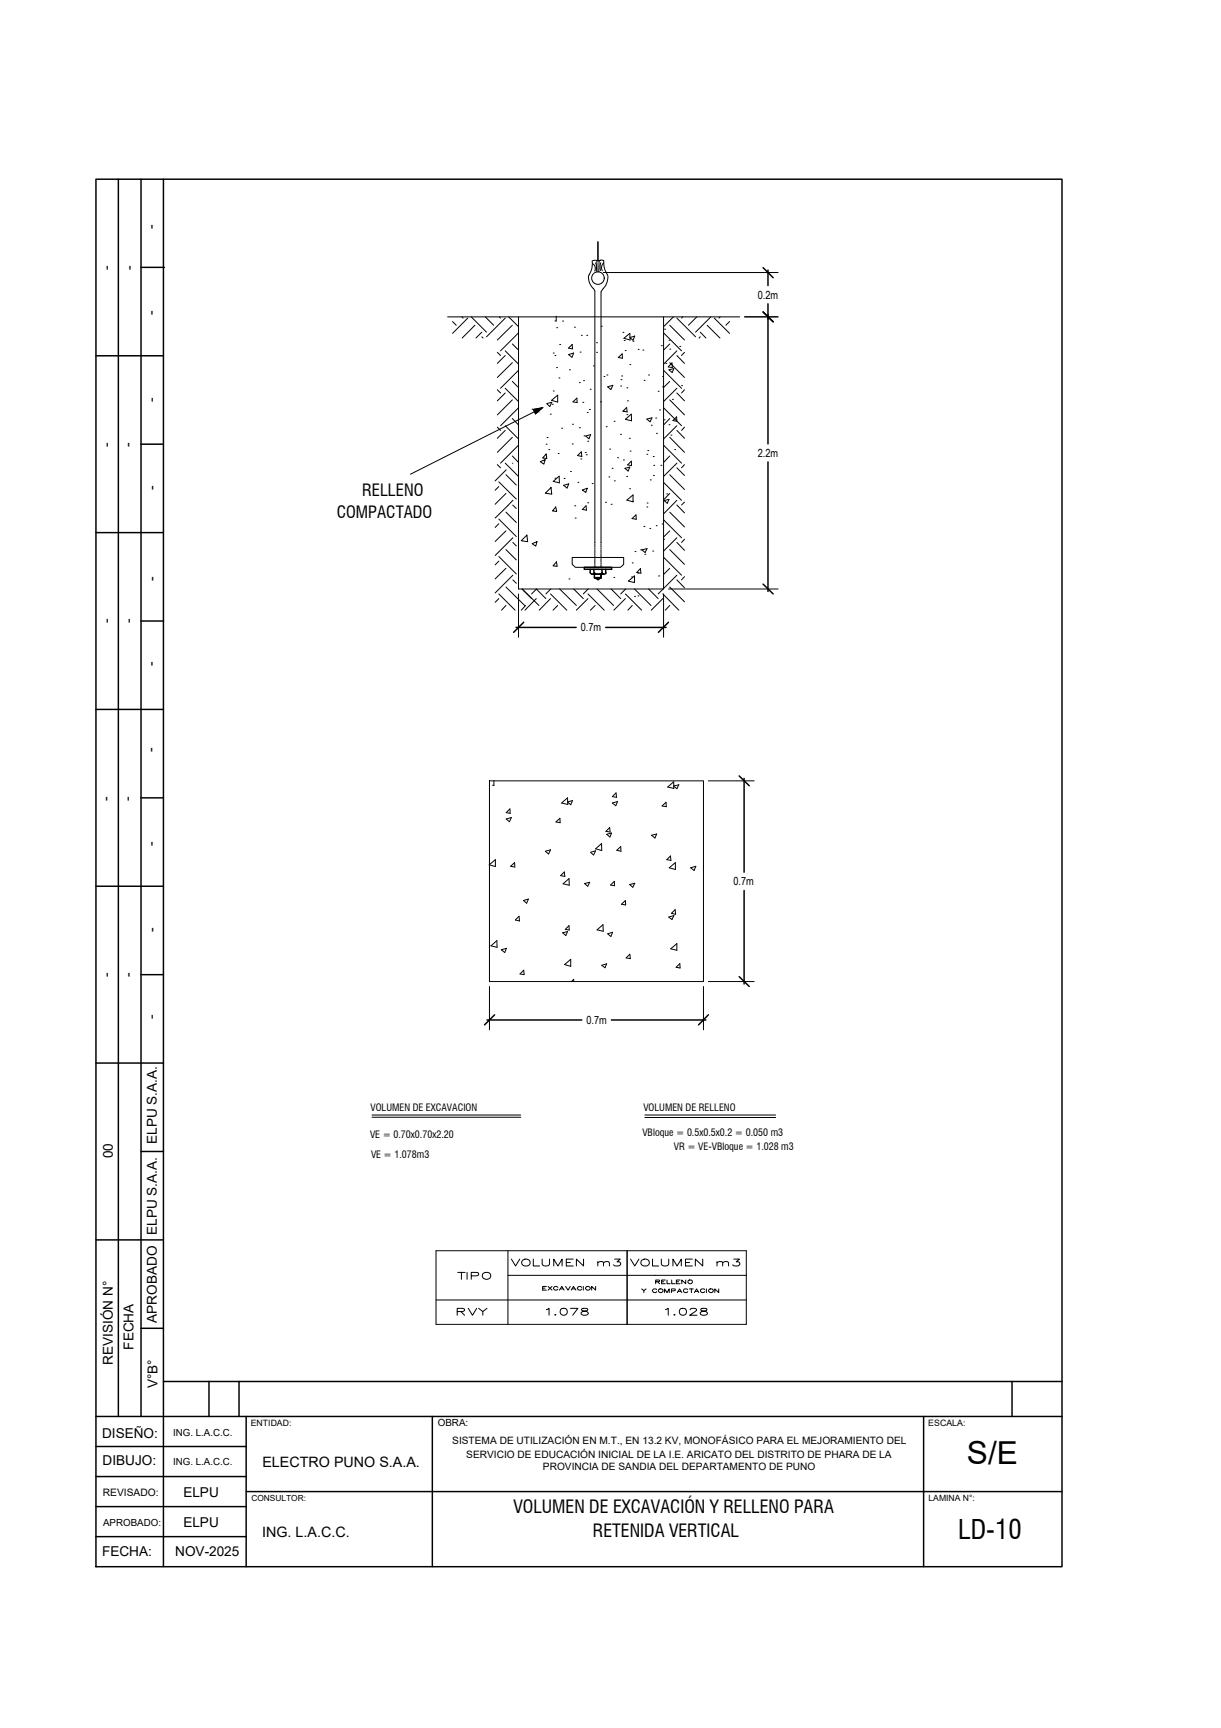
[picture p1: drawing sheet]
<svg xmlns="http://www.w3.org/2000/svg" width="210mm" height="297mm" viewBox="0 0 210 297" stroke-linecap="round" stroke-linejoin="round" font-family="sans-serif">
<!-- layer: 0 -->
<g fill="none" stroke="#000" stroke-width=".17">
<path d="M76.9 54.5h50.3M77.8 55.3l.6 .6M79.4 54.5l.2 .2M80.4 54.7l-2.6 2.6M81 54.5l2.6 2.6M81.6 55.9l-2.2 2.2M82.8 57.9l.2 .2M82.8 57.1l-1 1M83.4 54.5l1.5 1.4M85.8 54.5l.2 .2M86.9 54.7l-3.3 3.2M87.4 54.5l1.7 1.7"/>
<path d="M88.1 55.9l-2.6 2.5M88.1 59.1l1 1.1M89.1 54.5v46.7h25v-46.7M89.1 57.2l-3.1 3.1M95.6 54.3v.9l-.2-.1M95.7 56.3h.1M96.2 59.2h.1M96.7 55.2h.1M97.7 59.8l.7-.6v.8zM98.7 56.2h.1M99.9 57.6h.1M100.9 57.6h.1"/>
<path d="M102.3 50.1v43.3M102.6 58.9h.1M102.8 41.6v3.3M103.3 50.1v43.3M103.4 56.1h.1M103.7 49.6a2.3 2.3 0 0 0 .7-2.4 3.7 3.7 0 0 1-.6-2.4l-.4-.1-1.5 .1a5.2 5.2 0 0 1-.7 2.5v.3a2.73 2.73 0 0 0 .8 2M107.1 57.1h.1M107.3 58.2l1-.9v1.1zM107.3 58.5h.1M108.3 58l.8-.2-.3 .7zM108.8 58.7h.1M113.7 59.4h.1"/>
<path d="M114.1 57.2l3.1 3.1M114.2 56.6h.1M115 58.5h.1M115.1 59.1l-1 1.1M115.1 55.9l2.6 2.5M115.8 54.5l-1.7 1.7M116.4 54.7l3.2 3.2M116.9 59.5h.1M117.4 54.5l-.2 .2M119.8 54.5l-1.5 1.4M120.4 57.9l-.2 .2M120.4 57.1l1 1"/>
<path d="M121.6 55.9l2.2 2.2M122.2 54.5l-2.6 2.6M122.8 54.7l2.6 2.6M123.8 54.5l-.2 .2M125.4 55.3l-.6 .6M85.5 79.9l.5 .5M85.5 73.4l.5 .6M85.5 67l.5 .5M85.5 60.6l.5 .5M86.9 66.7l2.2 2.3M86.9 73.2l2.2 2.3M86.9 79.6l2.2 2.3"/>
<path d="M86.9 74l-1.4 1.3M86.9 67.5l-1.4 1.4M86.9 60.3l2.2 2.3M86.9 61.1l-1.4 1.4M88.1 65.6l1 1M88.1 75.2l-2.6 2.6M88.1 68.7l-2.6 2.6M88.1 72l1 1.1M88.1 78.4l1 1.1M88.1 62.3l-2.6 2.6M88.2 79.6l-.1 .1M89.1 63.7l-3.1 3"/>
<path d="M89.1 70.1l-3.1 3.1M89.1 76.5l-3.1 3.1M91.7 70.4l1.5-.3-1.1 1zM91.9 70.8l-21.3 10.7M92.9 79.4l.8-.4-.2 .8zM93.5 79.2h.1M93.9 76.4h.1M93.9 78l.1 .8-.7-.1zM94 69.4l.9-.2-.4 .7-.5-.5M94.1 75.2h.1M94.3 77.3h.1M94.6 71.2h.1"/>
<path d="M94.8 68.8l1.1-.9v1.2zM94.9 69.5h.1M95.1 67.2h.1M95.1 60.7h.1M95.4 61.1h.1M95.7 63.2h.1M96 78h.1M96.1 65h.1M96.5 73.6h.1M97.7 60.9l.9-.2-.3 .7zM97.9 63.6h.1M98.4 76.3h.1"/>
<path d="M98.4 72.9h.1M98.5 69.1l.7-.7v.8zM99.3 78.3l.6-.6 .1 .8zM99.6 73.5h.1M99.6 65.8h.1M99.7 60.5h.1M99.9 78.9h.1M100.2 69.2h.1M100.3 65.4h.1M100.4 74.9h.1M100.6 77.8h.1M100.7 75l.8-.3-.3 .7z"/>
<path d="M100.8 78.2h.1M101 70.9h.1M101 75.8h.1M101.3 70.4h.1M101.5 66.9h.1M102 62.9h.1M102.6 60.6h.1M103.2 69.1h.1M103.8 64.7h.1M104.2 73.3h.1M104.3 64.5h.1M104.5 66.5l.9-.3-.4 .8z"/>
<path d="M104.8 77.2h.1M105.6 72.4h.1M106.2 78.7h.1M106.3 61.5l.7-.7v.8zM106.7 74.7h.1M106.7 66.4h.1M106.8 65.3h.1M106.9 64.6h.1M107.1 70.7l.6-.7 .1 .8zM107.2 79.1h.1M107.2 70.7h.1M107.5 60.3h.1"/>
<path d="M107.5 72.1l1-.9 .1 1.1zM107.8 66.7h.1M107.8 71.3h.1M107.9 68.9h.1M107.9 79.9l.6-.6 .1 .7zM108.2 75.3h.1M108.3 62.7h.1M108.3 77.5h.1M109.7 60.1h.1M110.5 60.2h.1M110.7 65.4h.1M111.2 78.1h.1"/>
<path d="M111.2 72l.9-.2-.4 .7zM111.4 77.5h.1M111.5 64.5h.1M112 73.1h.1M112.3 78.5h.1M112.4 80h.1M112.7 71.9h.1M112.8 74.5h.1M113.1 67.3h.1M113.4 70.5h.1M113.6 80h.1M113.9 66.5h.1"/>
<path d="M113.9 64.7h.1M114.1 63.7l3.1 3M114.1 76.5l3.1 3.1M114.1 70.1l3.1 3.1M114.2 72.2h.1M114.5 62.5h.1M115 73h.1M115 63.6l.9-.2-.3 .6zM115.1 60h.1M115.1 65.6l-1 1M115.1 72l-1 1.1M115.1 78.4l-1 1.1"/>
<path d="M115.1 75.2l2.6 2.6M115.1 68.7l2.6 2.6M115.1 62.3l2.6 2.6M115.3 74.8h.1M115.5 62.4l.1 .8-.7-.1zM115.6 68.7h.1M115.7 72.3l.6-.6 .1 .7zM116 77.3h.1M116.4 79.6l-2.3 2.3M116.4 66.7l-2.3 2.3M116.4 67.5l1.3 1.4M116.4 73.2l-2.3 2.3"/>
<path d="M116.4 74l1.3 1.3M116.4 60.3l-2.3 2.3M116.4 61.1l1.3 1.4M117.2 66.3h.1M117.7 67l-.5 .5M117.7 73.4l-.5 .6M117.7 79.9l-.5 .5M117.7 60.6l-.5 .5M85.8 95.7l3 3M85.8 89.2l3 3M85.8 90l-.7 .7M85.8 96.5l-.7 .6"/>
<path d="M85.8 82.8l3 3M85.8 83.6l-.7 .7M87 84.8l-1.9 1.9M87 88l1.8 1.8M87 94.5l1.8 1.8M87 97.7l-1.9 1.8M87 91.3l-1.9 1.8M87 81.6l1.8 1.8M87 80.8l-1.9 1.9M88.2 86.8l.6 .6M88.2 86l-3.1 3.1M88.2 92.4l-3.1 3.1"/>
<path d="M88.2 98.9l-3.1 3M88.2 99.7l.6 .6M88.2 93.2l.6 .6M89.6 92.9l1-.9 .1 1.1zM91.5 93.5l.8-.4-.2 .8zM93.8 84.8l.9-1 .2 1.1zM95.1 82.7l1-.8 .1 1.1zM95.4 82.2h.1M95.5 87.2l.2 .7-.7-.1zM95.7 96.6l.1 .8-.7-.1zM96.9 83.4l.9-.2-.3 .7zM97 82.2h.1"/>
<path d="M97.8 99.5h.1M98.1 81.1h.1M98.4 95.8h8.8v1.2l-.5 .5h-7.8l-.5-.5zM98.8 86.9h.1M98.9 89.1h.1M99.3 82.9h.1M100.1 84.2l.9-.3-.3 .8zM100.1 87.6l.6-.7 .1 .8zM101 86.4h.1M101.8 83.1h.1M102.1 97.5h1.4M102.3 93.5v.3"/>
<path d="M102.3 93.8v.3M102.3 94.2v.2M102.3 94.5v.2M102.3 94.8v.2M102.3 95.2v.2M102.3 95.5v.2M102.3 95.8v.2M102.3 96.1v.2M102.3 96.4v.3M102.3 96.8v.2M102.3 97.1v.2M102.3 97.4v.1"/>
<path d="M103.3 93.5v.3M103.3 93.8v.3M103.3 94.2v.2M103.3 94.5v.2M103.3 94.8v.2M103.3 95.2v.2M103.3 95.4v.3M103.3 95.8v.2M103.3 96.1v.2M103.3 96.4v.2M103.3 96.8v.2M103.3 97.1v.2"/>
<path d="M103.3 97.4v.1M103.4 98.7h.1M104.1 86.3h.1M104.7 82h.1M105.1 86.7h.1M105.2 80.5h.1M105.5 99.3h.1M105.6 82.7h.1M107.4 80.5l.9-.2-.3 .7zM107.7 81.9h.1M107.8 86l1-.9v1.2zM108 99.9l1.1-.9v1.1z"/>
<path d="M108.2 84h.1M108.6 99.2h.1M108.7 89.1l.6-.6 .1 .8zM108.7 96.8h.1M108.7 86.2h.1M109.2 94.8h.1M109.6 98.5h.1M110.1 97.7l.1 .8-.7-.1zM110.1 94.5h.1M110.3 94.5l.9-.2-.3 .7zM110.7 90.5h.1M110.9 95.3h.1"/>
<path d="M111.2 87.2h.1M111.2 86.5h.1M111.7 90.8h.1M111.8 82.5h.1M112.2 94.7h.1M112.3 81.7h.1M112.8 90.4h.1M113.2 99h.1M113.8 90.1h.1M114.1 92.7h.1M114.1 82.9l3.1 3.1M114.1 95.8l3.1 3.1"/>
<path d="M114.1 89.4l3.1 3M114.2 86l.8-.2-.3 .7zM114.6 84.9h.1M115.1 91.3l-1 1M115.1 97.7l-1 1M115.1 94.5l2.6 2.5M115.1 88l2.6 2.6M115.1 84.8l-1 1.1M115.1 81.6l2.6 2.5M116.4 86l-2.3 2.3M116.4 92.4l-2.3 2.3M116.4 98.9l-2.3 2.3"/>
<path d="M116.4 93.2l1.3 1.4M116.4 99.7l1.3 1.3M116.4 86.8l1.3 1.4M116.4 80.4l1.3 1.3M117.7 86.3l-.5 .5M117.7 92.7l-.5 .5M117.7 99.1l-.5 .6M85.8 102.1l2.7 2.8M85.8 102.9l-.7 .6M87 100.9l3.2 3.2M87 104.1l-.8 .8M89.7 101.2l1.7 1.7"/>
<path d="M89.8 101.2l2.9 2.9M90.4 104.1l-.8 .8M92.2 102.9l-2 2M92.2 101.2l1.6 1.7M92.2 101.2l-.8 .9M94.6 102.1l2.8 2.8M94.6 102.9l-1.9 2M94.7 101.2l-.9 .9M95.9 104.1l-.8 .8M96.2 101.2l2.9 2.9M98.6 101.2l1.7 1.7M101.1 102.1l2.8 2.8"/>
<path d="M101.1 102.9l-2 2M101.1 101.2l-.8 .9M102.3 104.1l-.8 .8M102.6 101.2l2.9 2.9M105.1 101.2l1.6 1.7M107.5 102.9l-2 2M107.5 102.1l2.8 2.8M107.6 101.2l-.9 .9M108.7 104.1l-.8 .8M109.1 102.5h.1M109.1 101.2l2.8 2.9M109.7 102.4h.1"/>
<path d="M111.5 101.2l1.6 1.7M113.9 102.1l2.8 2.8M113.9 102.9l-1.9 2M114 101.2l-.9 .9M115.1 104.1l-.7 .8M115.1 100.9l2.6 2.5M84.1 134.2h36.8v34.5h-36.8zM84.9 134.2v.8h-.2M87 139.7l.7-.6v.7zM96.5 138l1.1-.9v1.2zM97.6 137.9l.8-.3-.3 .7zM105.3 136.9l.6-.6 .1 .8z"/>
<path d="M105.3 138l.9-.2-.3 .7zM113.8 138.5l.7-.6v.8zM114.8 135.3l1-.9 .1 1.1zM115.8 135.1l.9-.2-.3 .7zM84.1 148.7l1.1-.9v1.2zM87 140.8l.9-.3-.3 .8zM87.8 148.9l.7-.6v.7zM88.6 158.1l.6-.6 .1 .8zM90 154.8l.8-.3-.3 .8zM93.8 146.3l.8-.2-.3 .7zM95.6 141.3l.7-.6v.7zM96.4 150.5l.6-.6 .1 .8z"/>
<path d="M96.8 151.9l1-.9 .1 1.2zM97.2 159.8l.6-.7 .1 .8zM100.5 151.9l.9-.2-.4 .6zM101.5 146.5l.9-.3-.3 .8-.6-.5M102.4 145.9l1-.9v1.2zM102.6 159.8l1.1-.9v1.2zM104.2 142.9l.6-.6 .1 .7zM104.3 143.4l.8-.2-.3 .7zM105 152.1l.6-.6v.8zM106 146.2l.7-.7 .1 .8zM106.8 155.4l.7-.6 .1 .8zM108.2 152l.9-.2-.3 .7z"/>
<path d="M112 143.6l.9-.2-.3 .6zM114.6 147.8l.7-.7v.8zM115 157.6l.9-.2-.4 .7zM115 149.2l1.1-.9v1.2zM115.4 157l.7-.6v.8zM118.7 149.2l.9-.3-.3 .7zM84.4 162.6l1-.9 .1 1.1zM86.2 163.3l.9-.3-.3 .7zM90 166.8l.1 .7-.7-.1zM96.7 160.3l.9-.2-.3 .7zM97.1 165.8l1-.9v1.2zM98.2 168.7l.4-.4v.4"/>
<path d="M103.4 165.9l.9-.2-.3 .7zM104.5 160.5l.8-.2-.3 .7zM107.6 164.7l.7-.7 .1 .8zM115.3 163.1l1.1-.9v1.2zM116.2 166.3l.7-.7v.8zM64 191.7h25.5M64 192.1h25.5M110.9 191.7h22.4M110.9 192.1h22.4"/>
<circle cx="102.8" cy="47.8" r="1.08"/>
</g>
<g fill="none" stroke="#000" stroke-width=".25">
<path d="M16.5 30.8h166.1v238.5h-166.1zM20.3 30.8v212.7M24.2 30.8v212.7M28.1 30.8v206.7M24.2 46h3.9M28.1 46h.1M16.5 61.2h11.6M24.2 76.4h3.9M16.5 91.6h11.6M100.4 97.5h4.7v.4h-4.7zM101.5 97.9v.5a.36 .36 0 0 0 .3 .3 .36 .36 0 0 0 .4-.3M101.8 98.7h2"/>
<path d="M102.1 97.9v.8M102.1 98.5a1.07 1.07 0 0 0 1.4 0l.3 .2 .4-.2M102.2 99.3h1.2l-.6 .3zM102.2 98.7v.6h1.2M103.4 98.7v.6v-.6M103.5 97.9v.8M104.1 97.9v.6M24.2 106.8h3.9M16.5 121.9h11.6M24.2 137.1h3.9M16.5 152.3h11.6M24.2 167.5h3.9"/>
<path d="M16.5 182.7h11.6M24.2 197.9h3.9M16.5 213.1h11.6M24.2 228.3h3.9M35.9 237.5v6M41.1 237.5v6M174 237.5v6M182.6 237.5h-154.5v31.8M16.5 243.5h166.1M16.5 259h25.8M16.5 253.8h25.8M16.5 248.7h25.8"/>
<path d="M42.3 243.5v25.8M42.3 256.4h140.3M74.3 243.5v25.8M158.8 243.5v25.8M16.5 264.1h25.8"/>
</g>
<g fill="#000" stroke="#000" stroke-width=".17">
<path d="M91.7 70.4h1.2l-.4 .4zM91.7 70.4l1.5-.3-.3 .3z"/>
<path d="M91.7 70.4l.2 .4h.6zM91.9 70.8h.6l-.4 .3z"/>
</g>
<!-- layer: TEXTO -->
<path d="M103.7 46.8h30.1M128 54.5h5.8M89.1 102.1v7.4M114.1 102.1v7.4M114.9 101.2h18.9M121.8 134.2h7.9M84.1 169.6v7.4M120.9 169.6v7.4M121.8 168.7h7.9" fill="none" stroke="#000" stroke-width=".17"/>
<g fill="none" stroke="#000" stroke-width=".25">
<path d="M131.2 53.6l1.7 1.7M131.2 46l1.7 1.7M132 46.4v2.7M132 52.2v24.1M132 79.4v22.3M88.7 107.9h10.3M90 107l-1.7 1.7M104.1 107.9h10.4M114.9 107l-1.7 1.7M131.2 100.4l1.7 1.7M127.1 133.4l1.7 1.7M127.9 133.8v16.1"/>
<path d="M127.9 153.1v16M83.7 175.3h16.3M85 174.4l-1.7 1.8M105.1 175.3h16.3M121.8 174.4l-1.7 1.8M127.1 167.9l1.7 1.7"/>
</g>
<!-- layer: DIBUJO -->
<g fill="none" stroke="#000" stroke-width=".17">
<path d="M101.9 45.3a.95 .95 0 0 1 .3 1.3M102 49.6l.3 .5M102.4 45.2l.2 .7-.1 .7M102.6 44.8v2M103 44.9l-.1 1.9M103.1 44.8h.1M103.1 44.8l-.1 .1M103.3 45.2l-.1 .6v.7M103.7 49.6l-.3 .5M103.8 45.2a1.12 1.12 0 0 0-.3 1.3M75 215h53.3v12.7h-53.3zM87.3 215v12.7"/>
<path d="M87.3 219.2h41M107.8 215v12.7M75 223.5h53.3M93.3 221.4h.4M93.9 221.1h-.6v.7h.6M94.2 221.1l.7 .7M94.9 221.1l-.7 .7M95.9 221.3a.42 .42 0 0 0-.4-.2 .42 .42 0 0 0-.3 .4 .44 .44 0 0 0 .7 .1M96.2 221.8l.4-.7 .4 .7M96.3 221.6h.5M97.2 221.1l.4 .7 .4-.7M98.2 221.8l.4-.7 .4 .7"/>
<path d="M98.4 221.6h.4M100 221.3a.39 .39 0 0 0-.5-.2 .39 .39 0 0 0-.2 .4 .41 .41 0 0 0 .7 .1M100.3 221.1v.7M102.4 221.1v.7l-.7-.7v.7M110.3 221.6l.4 .3 .4-.3M110.7 221.9v.3M112.7 220.3h.6l.1-.2-.7-.1v.7M112.9 221.7a.41 .41 0 0 0-.5-.1 .41 .41 0 0 0-.2 .3 .41 .41 0 0 0 .7 .1M113.1 220.3l.3 .4M113.2 221.7a.44 .44 0 0 1 .5-.1 .44 .44 0 0 1 .3 .3 .4 .4 0 0 1-.5 .3 .4 .4 0 0 1-.3-.5zM113.7 220.3h.4M114.2 222.2v-.6l.5 .6 .3-.6v.6"/>
<path d="M114.4 220h-.7v.7h.7M114.7 220v.7h.5M115.4 221.9h.5l.2-.2-.1-.1h-.6v.6M115.5 220v.7h.6M116.3 220.3h.4M116.4 222.2l.4-.6 .4 .6M116.6 222h.5M116.9 220h-.6v.7h.6M117.9 220v.7l-.7-.7v.7M118.2 221.7a.38 .38 0 0 0-.6-.1 .38 .38 0 0 0 0 .6 .38 .38 0 0 0 .6-.2M118.5 221.6h.7M118.9 221.6v.6"/>
<path d="M119.4 222.2l.3-.6 .4 .6M119.5 222h.5M121.1 221.7a.41 .41 0 0 0-.4-.1 .41 .41 0 0 0-.3 .3 .41 .41 0 0 0 .7 .1M121.4 221.6v.6M123.6 221.6v.6l-.7-.6v.6"/>
<circle cx="101.1" cy="221.5" r=".36"/>
<circle cx="118.6" cy="220.4" r=".36"/>
<circle cx="122.2" cy="221.9" r=".35"/>
</g>
<text font-size="5.4" x="166.2" y="251.6">S/E</text>
<text font-size="4.6" x="164.7" y="264.6">LD-10</text>
<text font-size="4.4" x="77.6" y="221.2">TIPO</text>
<g font-size="4">
<text x="86.8" y="218.7">VOLUMEN m3</text>
<text x="107.2" y="218.7">VOLUMEN m3</text>
<text x="77.3" y="227.2">RVY</text>
<text x="92.8" y="227.2">1.078</text>
<text x="113.2" y="227.2">1.028</text>
</g>
<g font-size="3.1">
<text x="88.3" y="260.1">VOLUMEN DE EXCAVACIÓN Y RELLENO PARA</text>
<text x="101.9" y="264.2">RETENIDA VERTICAL</text>
</g>
<g font-size="2.9">
<text x="57.9" y="89.1">COMPACTADO</text>
<text x="62.3" y="85.3">RELLENO</text>
</g>
<g font-size="2.5">
<text x="45.1" y="252.2">ELECTRO PUNO S.A.A.</text>
<text x="45.1" y="264.3">ING. L.A.C.C.</text>
</g>
<g font-size="2.3">
<text x="26.7" y="39.4" transform="rotate(-90 26.7 39.4)">-</text>
<text x="19" y="46.4" transform="rotate(-90 19 46.4)">-</text>
<text x="22.9" y="46.4" transform="rotate(-90 22.9 46.4)">-</text>
<text x="26.7" y="54.1" transform="rotate(-90 26.7 54.1)">-</text>
<text x="26.8" y="69.1" transform="rotate(-90 26.8 69.1)">-</text>
<text x="19.1" y="76.8" transform="rotate(-90 19.1 76.8)">-</text>
<text x="22.7" y="76.8" transform="rotate(-90 22.7 76.8)">-</text>
<text x="26.8" y="84.3" transform="rotate(-90 26.8 84.3)">-</text>
<text x="26.8" y="99.9" transform="rotate(-90 26.8 99.9)">-</text>
<text x="19.1" y="107.2" transform="rotate(-90 19.1 107.2)">-</text>
<text x="22.8" y="107.2" transform="rotate(-90 22.8 107.2)">-</text>
<text x="26.7" y="114.5" transform="rotate(-90 26.7 114.5)">-</text>
<text x="26.7" y="129.3" transform="rotate(-90 26.7 129.3)">-</text>
<text x="19" y="137.6" transform="rotate(-90 19 137.6)">-</text>
<text x="22.7" y="137.6" transform="rotate(-90 22.7 137.6)">-</text>
<text x="26.7" y="145.4" transform="rotate(-90 26.7 145.4)">-</text>
<text x="26.8" y="160.2" transform="rotate(-90 26.8 160.2)">-</text>
<text x="19" y="168" transform="rotate(-90 19 168)">-</text>
<text x="22.8" y="168" transform="rotate(-90 22.8 168)">-</text>
<text x="26.8" y="175.2" transform="rotate(-90 26.8 175.2)">-</text>
<text x="27" y="196.7" transform="rotate(-90 27 196.7)">ELPU S.A.A.</text>
<text x="19.4" y="199.1" transform="rotate(-90 19.4 199.1)">00</text>
<text x="27" y="212.3" transform="rotate(-90 27 212.3)">ELPU S.A.A.</text>
<text x="27" y="227.4" transform="rotate(-90 27 227.4)">APROBADO</text>
<text x="23" y="232" transform="rotate(-90 23 232)">FECHA</text>
<text x="19.4" y="234.6" transform="rotate(-90 19.4 234.6)">REVISIÓN N°</text>
<text x="27.1" y="238.6" transform="rotate(-90 27.1 238.6)">V°B°</text>
<text x="17.6" y="247.2">DISEÑO:</text>
<text x="17.6" y="251.9">DIBUJO:</text>
<text x="31.5" y="257.4">ELPU</text>
<text x="31.5" y="262.4">ELPU</text>
<text x="17.6" y="267.4">FECHA:</text>
<text x="30.1" y="267.4">NOV-2025</text>
</g>
<g font-size="1.9">
<text x="130.3" y="51.3">0.2m</text>
<text x="130.3" y="78.6">2.2m</text>
<text x="99.9" y="108.5">0.7m</text>
<text x="126.1" y="152.2">0.7m</text>
<text x="100.8" y="176">0.7m</text>
</g>
<text font-size="1.8" x="17.7" y="257.1">REVISADO:</text>
<g font-size="1.7">
<text x="63.7" y="191">VOLUMEN DE EXCAVACION</text>
<text x="110.6" y="191">VOLUMEN DE RELLENO</text>
<text x="63.6" y="195.6">VE = 0.70x0.70x2.20</text>
<text x="110.4" y="195.2">VBloque = 0.5x0.5x0.2 = 0.050 m3</text>
<text x="115.9" y="197.6">VR = VE-VBloque = 1.028 m3</text>
<text x="63.8" y="199">VE = 1.078m3</text>
<text x="75.3" y="245.1">OBRA:</text>
<text x="29.7" y="246.9">ING. L.A.C.C.</text>
<text x="29.7" y="251.8">ING. L.A.C.C.</text>
<text x="77.8" y="248.2">SISTEMA DE UTILIZACIÓN EN M.T., EN 13.2 KV, MONOFÁSICO PARA EL MEJORAMIENTO DEL</text>
<text x="80.2" y="250.6">SERVICIO DE EDUCACIÓN INICIAL DE LA I.E. ARICATO DEL DISTRITO DE PHARA DE LA</text>
<text x="93.3" y="252.7">PROVINCIA DE SANDIA DEL DEPARTAMENTO DE PUNO</text>
<text x="17.7" y="262.4">APROBADO:</text>
</g>
<g font-size="1.5">
<text x="43.1" y="245.1">ENTIDAD:</text>
<text x="159.6" y="245.1">ESCALA:</text>
<text x="159.6" y="258">LAMINA N°:</text>
</g>
<text font-size="1.4" x="43.2" y="258.1">CONSULTOR:</text>
</svg>
